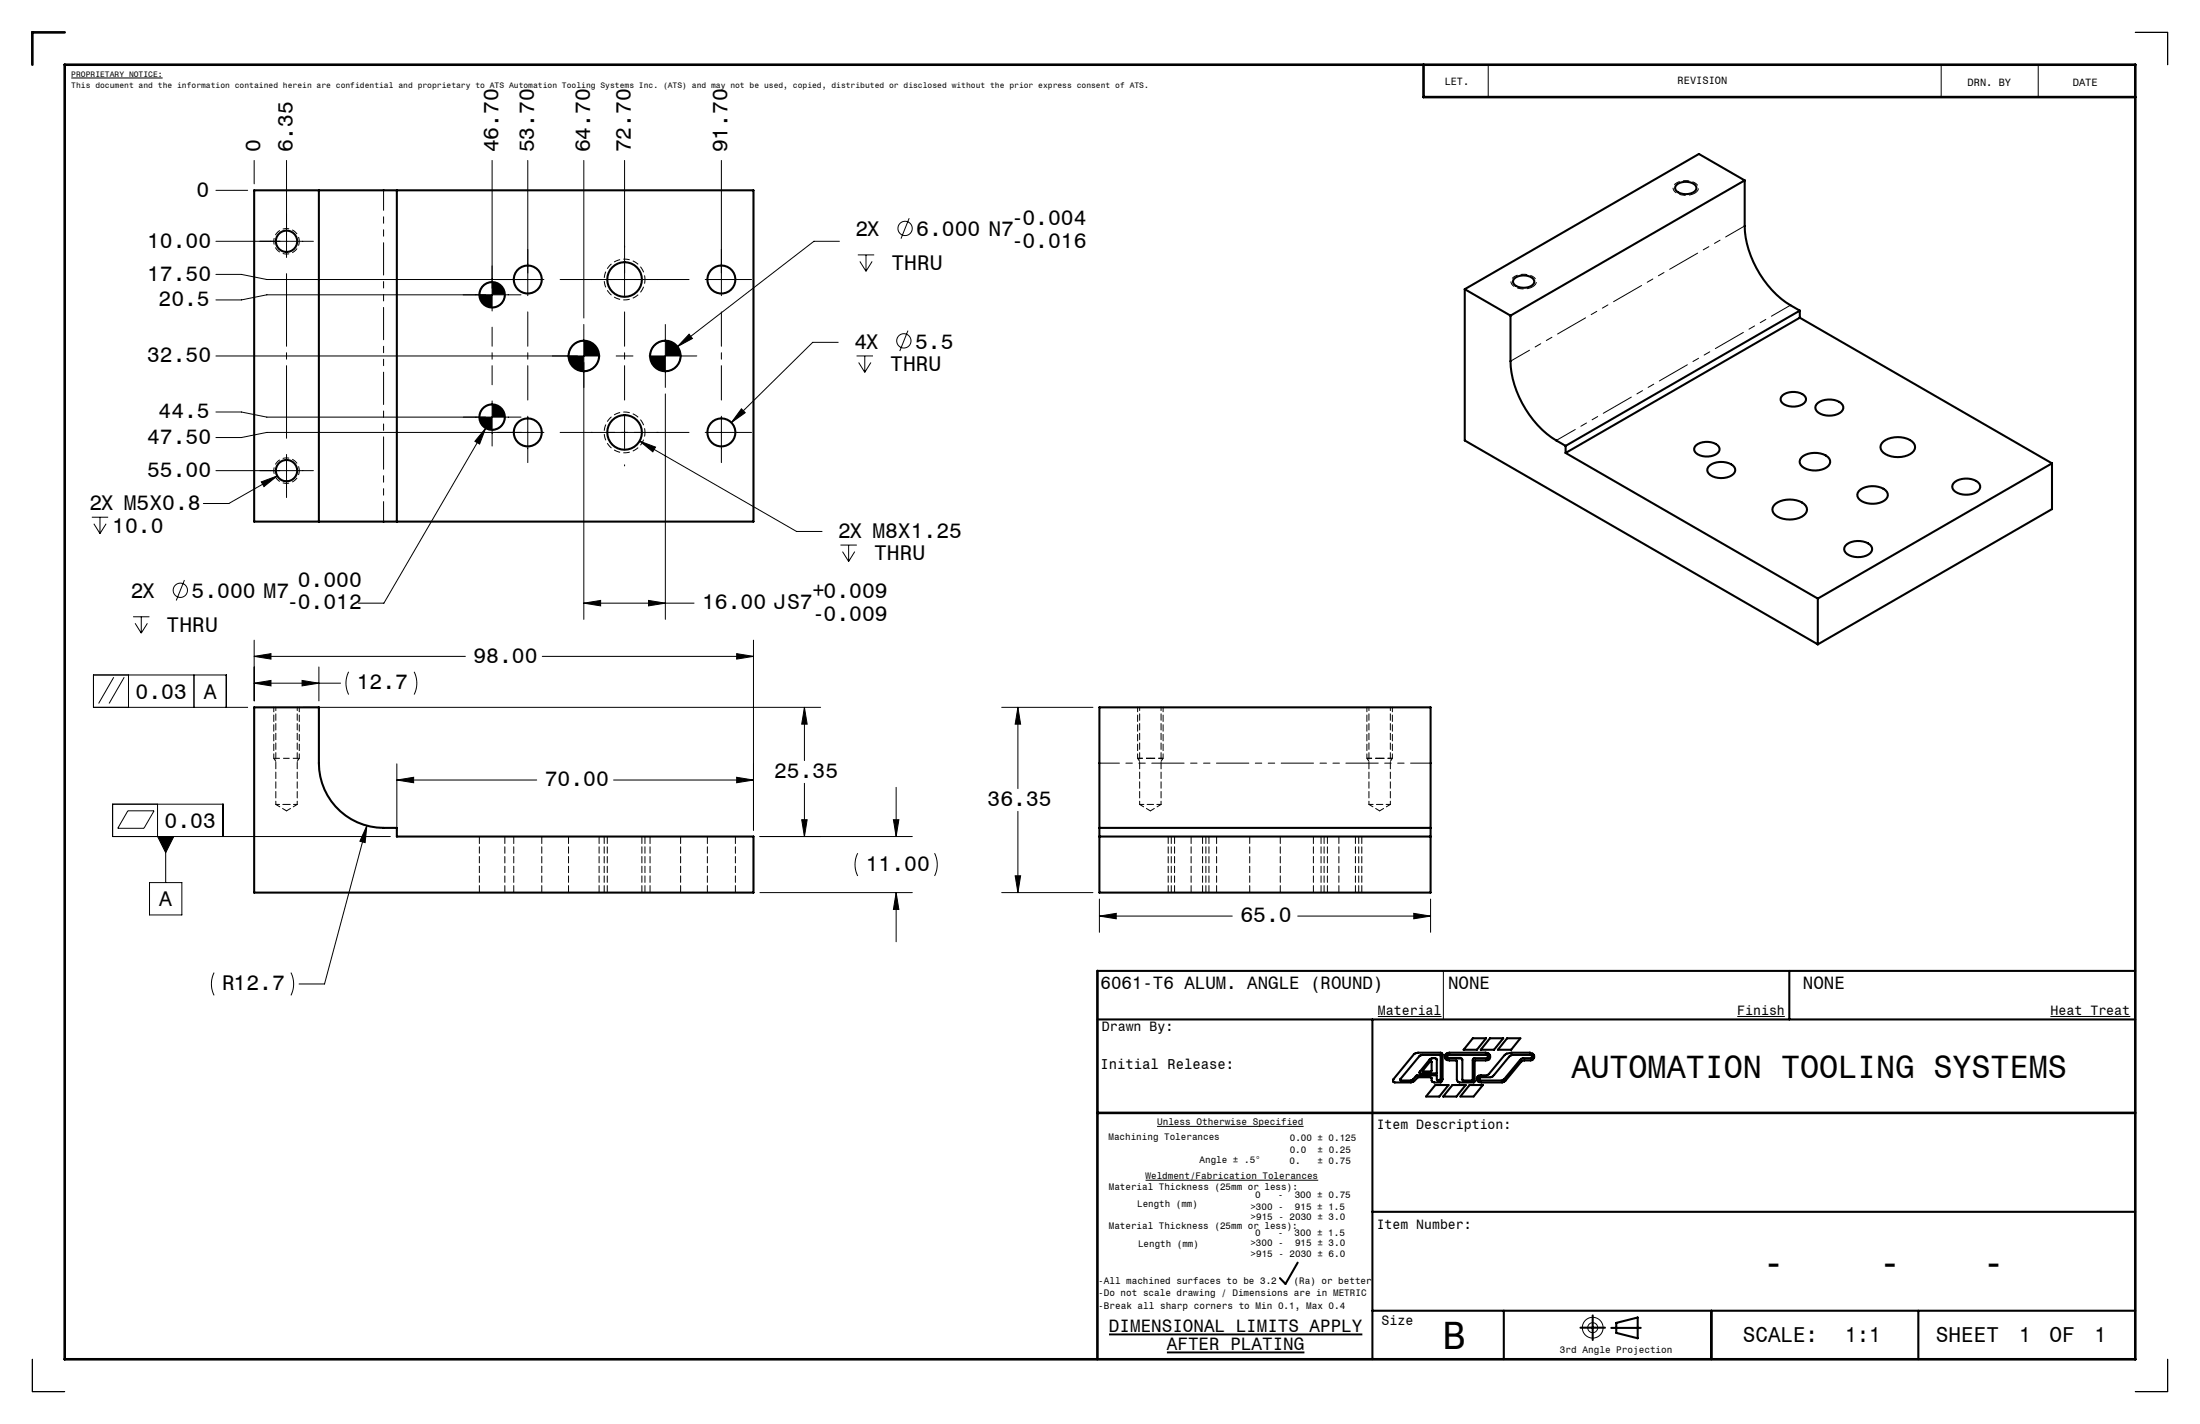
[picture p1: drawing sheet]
<svg xmlns="http://www.w3.org/2000/svg" width="432mm" height="279mm" viewBox="0 0 432 279" stroke-linecap="round" stroke-linejoin="round" font-family="sans-serif">
<g fill="none" stroke="#000" stroke-width=".2">
<path d="M12.7 6.4h-6.3v6.3M14 15.3h17.9M279.4 12.7v6.4h139.7M292.1 12.7v6.4M381 12.7v6.4M400 12.7v6.4M419.1 6.4h6.3v6.3M42.4 37.3h6.2M49.9 31.5v4.6M56.2 31.5v19M96.6 31.5v29.5M103.6 31.5v26.5"/>
<path d="M114.6 31.5v30.9M122.6 31.5v26.5M141.6 31.5v26.5M42.4 47.3h19.1M42.4 53.8h5l5 1h54.4M96.6 55.3a2.5 2.5 0 0 0-2.5 2.5M99.1 57.8a2.5 2.5 0 0 1-2.5 2.5M102.3 57.8h-49.9l-5 1h-5M116 54.8h.2M119.4 54.8h6.4M128.9 54.8h.3M138.4 54.8h9.1"/>
<path d="M164.8 47.3h-5l-26.8 20.7M168.4 50h3.2M168.8 51.3l1.2 1.9M170 50v3.2M171.2 51.3l-1.2 1.9M178.4 42.8l-1.6 4M42.4 69.8h75.4M96.6 78.7v8.8M96.6 79.3a2.5 2.5 0 0 0-2.5 2.5M114.6 63.7v57.8M114.6 66.8a3 3 0 0 0-3 3M117.6 69.8a3 3 0 0 1-3 3"/>
<path d="M127.4 69.8h9.4M130.6 63.7v12.3M130.6 66.8a3 3 0 0 0-3 3M130.6 77.3v44.2M133.6 69.8a3 3 0 0 1-3 3M135.2 65.6l.7 .8-2.9 1.6zM164.5 67.2h-5l-16 15.7M168.1 69.8h3.2M168.5 71.1l1.2 2M169.7 69.8v3.3M170.9 71.1l-1.2 2M178.2 64.9l-1.6 4"/>
<path d="M42.4 80.8h5l5 1h49.9M51.3 94.6l3.1-1.2-2.6 2.1zM54.4 93.4l-9.5 5.4h-5M56.2 89.2v8.4M61.5 92.3h-19.1M95.3 84l-1.2 3.1-.9-.5zM95.3 84l-20 34.3h-5M99.1 81.8a2.5 2.5 0 0 1-2.5 2.5M103.6 81.7v9.1M106.8 84.8h-54.4l-5 1h-5M116 84.8h.2M119.4 84.8h6.4"/>
<path d="M122.6 81.7v6.3M122.6 91.2v.2M125.5 86.5l3.2 1.2-.6 1zM125.5 86.5l30.8 17.8h5M128.9 84.8h.3M138.4 84.8h9.1M141.6 81.7v9.1M145.5 80.2l.8 .8-2.8 1.9zM18 101.5h3.2M18.4 102.8l1.2 1.9M19.6 101.5v3.2M20.8 102.8l-1.2 1.9"/>
<path d="M36.2 113.8l-1.6 4M114.6 118.3l3.3-.5v1.1zM114.6 118.3h21.6M127.3 117.8l3.3 .5-3.3 .6zM165 106.9h3.2M165.4 108.2l1.2 2M166.6 106.9v3.3M167.8 108.2l-1.2 2M22.3 132.9l-2.9 5.1M24.4 132.9l-3 5.1M25.2 132.4v6.4M26.1 121h3.2"/>
<path d="M26.5 122.3l1.2 1.9M27.7 121v3.2M28.9 122.3l-1.2 1.9M38.1 132.4v6.4M44.4 138.8v-6.4h-26.1v6.4h30.3M49.9 128.8l3.3-.5v1zM49.9 134l3.3-.5v1.1zM49.9 125.6v11.9M49.9 128.8h41.4M49.9 134h16.9M59.3 133.5l3.3 .5-3.3 .6zM59.6 138.8h101.5"/>
<path d="M62.6 130.9v6.6M68.4 131.8a5 5 0 0 0 0 4.5M81.3 131.8a5 5 0 0 1 0 4.5M106.4 128.8h41.5M144.6 128.3l3.3 .5-3.3 .5zM147.9 125.6v37.3M157.9 138.8l.5 3.3h-1zM157.9 138.8v10.4M196.6 138.8h17.9M199.8 138.8l.5 3.3h-1zM199.8 138.8v15.9M25.1 159.1h5.1l-1.9 3.4h-5.2z"/>
<path d="M30.9 157.8v6.3M77.9 153l3.3-.5v1.1zM77.9 149.9v13M77.9 153h27.4M120.4 153h27.5M144.6 152.5l3.3 .5-3.3 .6zM157.9 153.7v10.4M175.9 154.5v9.6M199.8 159.2v15.9M29.3 173.2h6.4v6.3h-6.4zM30.9 164.1h3.2l-1.6 3.2zM32.5 164.1v9.1"/>
<path d="M43.8 164.1v-6.3h-21.7v6.3h54.5M72 162l-.3 3.3-1.1-.2zM72 162l-8.3 31.1h-5M149.2 164.1h29.9M149.2 175.1h29.9M157.4 160.8h1l-.5 3.3zM168.3 167.4a5 5 0 0 0 0 4.5M175.4 160.8h1l-.5 3.3zM175.9 175.1l.5 3.3h-1zM175.9 175.1v9.7M183.4 167.4a5 5 0 0 1 0 4.5M196.6 175.1h17.9"/>
<path d="M199.3 171.8h1l-.5 3.3zM215.8 179.7l3.3-.5v1.1zM215.8 176.4v6.5M215.8 179.7h26.1M254.7 179.7h26.1M277.5 179.2l3.3 .5-3.3 .6zM280.8 176.4v6.5M42 190.8a5 5 0 0 0 0 4.5M57.1 190.8a5 5 0 0 1 0 4.5M270.4 199.4h12.5M283.3 190.5v9.5M341 199.4h9.3"/>
<path d="M402.4 199.4h15.7M224.8 231.6h33.9M227.1 221h28.8M6.4 266.7v6.4h6.3M425.4 266.7v6.4h-6.3"/>
<circle cx="177.6" cy="44.8" r="1.4"/>
<circle cx="177.4" cy="66.9" r="1.4"/>
<circle cx="35.4" cy="115.8" r="1.4"/>
<circle cx="312.6" cy="260.5" r="2.04"/>
<circle cx="312.6" cy="260.5" r=".98"/>
</g>
<path d="M217.7 261.8h49.7M229 265.4h27" fill="none" stroke="#000" stroke-width=".38"/>
<path d="M332.6 37.9a3.5 3.5 0 0 1-4.1-.5 1.23 1.23 0 0 1 1-1.7 3.4 3.4 0 0 1 3.7 .7 1.04 1.04 0 0 1-.6 1.5M300.8 56.3a3.5 3.5 0 0 1-4.1-.6 1.23 1.23 0 0 1 1-1.7 3.4 3.4 0 0 1 3.7 .8 1.04 1.04 0 0 1-.6 1.5M58.7 148.8h-5" fill="none" stroke="#000" stroke-width=".2" stroke-dasharray="1.3 .6" stroke-dashoffset=".1" stroke-linecap="butt"/>
<path d="M58.7 47.3a2.5 2.5 0 0 0-3.6-2.2 2.5 2.5 0 0 0-.2 4.3 2.5 2.5 0 0 0 3.8-1.8v-.3M58.7 92.3a2.5 2.5 0 0 0-3.6-2.2 2.5 2.5 0 0 0-.2 4.3 2.5 2.5 0 0 0 3.8-1.8v-.3" fill="none" stroke="#000" stroke-width=".2" stroke-dasharray="1.3 .6" stroke-dashoffset=".4" stroke-linecap="butt"/>
<path d="M225.2 148.8h-1.9M270.2 148.8h-1.9" fill="none" stroke="#000" stroke-width=".2" stroke-dasharray="1.3 .6" stroke-dashoffset="1" stroke-linecap="butt"/>
<path d="M228.3 148.8h-2.5M273.3 148.8h-2.5" fill="none" stroke="#000" stroke-width=".2" stroke-dasharray="1.3 .6" stroke-dashoffset=".3" stroke-linecap="butt"/>
<path d="M126.6 54.8a4 4 0 0 0-5.9-3.5 4 4 0 0 0-.3 6.9 4 4 0 0 0 6.2-3.1v-.3M126.6 84.8a4 4 0 0 0-5.9-3.5 4 4 0 0 0-.3 6.9 4 4 0 0 0 6.2-3.1v-.3" fill="none" stroke="#000" stroke-width=".2" stroke-dasharray="1.3 .6" stroke-dashoffset=".5" stroke-linecap="butt"/>
<g fill="none" stroke="#000" stroke-width=".2" stroke-dasharray="1.3 .6" stroke-dashoffset=".4">
<path d="M53.7 138.8v10M223.3 138.8v10M268.3 138.8v10M53.7 148.8l.4 .6M54.1 157.8l2.1 1.3M56.2 159.1l2.1-1.3M58.3 149.4l.4-.6M58.7 148.8v-10M223.3 148.8l.4 .6M223.7 157.8h4.2M223.7 157.8l2.1 1.3M225.8 159.1l2.1-1.3"/>
<path d="M227.9 149.4l.4-.6M228.3 148.8v-10M268.3 148.8l.4 .6M268.7 157.8h4.2M268.7 157.8l2.1 1.3M270.8 159.1l2.1-1.3M272.9 149.4l.4-.6M273.3 148.8v-10"/>
</g>
<path d="M58.7 148.8h.1M225.8 148.8h-.6M270.8 148.8h-.6" fill="none" stroke="#000" stroke-width=".2" stroke-dasharray="1.3 .6"/>
<g fill="none" stroke="#000" stroke-width=".2" stroke-dasharray="1.3 .6" stroke-dashoffset="-.1">
<path d="M94.1 164.1v11M99.1 175.1v-11M100.8 164.1v11M106.3 175.1v-11M111.6 164.1v11M117.6 175.1v-11M118.6 164.1v11M119.2 164.1v11M126 175.1v-11M126.6 175.1v-11M127.6 164.1v11M133.6 175.1v-11"/>
<path d="M138.8 164.1v11M144.3 175.1v-11M229.3 164.1v11M229.9 164.1v11M230.5 164.1v11M233.8 164.1v11M236 175.1v-11M236.7 175.1v-11M237.3 175.1v-11M238.8 175.1v-11M245.3 164.1v11M251.3 175.1v-11"/>
<path d="M257.8 164.1v11M259.3 164.1v11M259.9 164.1v11M260.5 164.1v11M262.8 175.1v-11M266 175.1v-11M266.7 175.1v-11M267.3 175.1v-11"/>
</g>
<path d="M56.2 53.7v32.3" fill="none" stroke="#000" stroke-width=".2" stroke-dasharray="15.2 1.3 1.3 1.3" stroke-dashoffset="1"/>
<path d="M103.6 61.2v17.3M122.6 61.2v17.3M141.6 61.2v17.3" fill="none" stroke="#000" stroke-width=".2" stroke-dasharray="15.2 1.3 1.3 1.3" stroke-dashoffset="8.5"/>
<path d="M109.9 54.8h25.3M109.9 84.8h25.3" fill="none" stroke="#000" stroke-width=".2" stroke-dasharray="15.2 1.3 1.3 1.3" stroke-dashoffset="4.5"/>
<path d="M96.6 64.2v11.3" fill="none" stroke="#000" stroke-width=".2" stroke-dasharray="15.2 1.3 1.3 1.3" stroke-dashoffset="11.5"/>
<path d="M120.9 69.8h3.3" fill="none" stroke="#000" stroke-width=".2" stroke-dasharray="15.2 1.3 1.3 1.3"/>
<g fill="none" stroke="#000" stroke-width=".41">
<path d="M62.6 37.3h85.3v65h-85.3M62.6 37.3v65M62.6 37.3h-12.7v65h12.7M77.9 37.3v65M329 36.3a2.94 2.94 0 0 1 3.8 .1 1.06 1.06 0 0 1-1 1.6 2.8 2.8 0 0 1-2.9-.8l-.1-.6zM342.4 35.4v8.9a19.8 19.8 0 0 0 10.9 16.7M342.4 35.4l-45.9 26.5M342.4 35.4l-8.9-5.2-46 26.5M287.5 56.7v29.7l69.3 40M287.5 56.7l9 5.2M297.2 54.7a2.94 2.94 0 0 1 3.8 .1 1.06 1.06 0 0 1-1 1.5 2.8 2.8 0 0 1-3-.7v-.3zM296.5 61.9v9a19.8 19.8 0 0 0 10.8 16.6"/>
<path d="M349.9 77.6a3.5 3.5 0 0 1 4.4 .3 1.23 1.23 0 0 1-1 1.7 3.4 3.4 0 0 1-3.7-.8 .94 .94 0 0 1 .3-1.2zM353.3 62.3l-46 26.6M353.3 62.3l49.4 28.6M353.3 61l-46 26.5M353.3 61v1.3M356.8 79a3.9 3.9 0 0 1 4.8 .4 1.29 1.29 0 0 1-.9 1.9 4 4 0 0 1-4.1-.6 1.06 1.06 0 0 1 .2-1.7zM307.3 88.9l49.5 28.5M307.3 87.5v1.4M332.9 87.4a3.5 3.5 0 0 1 4.5 .3 1.23 1.23 0 0 1-1.1 1.7 3.4 3.4 0 0 1-3.7-.8 .94 .94 0 0 1 .3-1.2zM335.6 91.3a3.8 3.8 0 0 1 4.8 .4 1.29 1.29 0 0 1-1 1.8 4 4 0 0 1-4-.6 1.06 1.06 0 0 1 .2-1.6zM348.4 98.9a4.8 4.8 0 0 1 6 .3 1.43 1.43 0 0 1-.7 2.2 4.8 4.8 0 0 1-5.6-.7 1.28 1.28 0 0 1 .3-1.8zM353.5 89.8a4.2 4.2 0 0 1 5.5 .2 1.35 1.35 0 0 1-.9 1.9 4.3 4.3 0 0 1-4.7-.7 1.09 1.09 0 0 1 .1-1.4z"/>
<path d="M364.9 96.3a4.2 4.2 0 0 1 5.4 .2 1.35 1.35 0 0 1-.9 2 4.3 4.3 0 0 1-4.7-.8 1.09 1.09 0 0 1 .2-1.4zM369.7 86.6a4.8 4.8 0 0 1 5.9 .4 1.43 1.43 0 0 1-.7 2.1 4.8 4.8 0 0 1-5.6-.6 1.28 1.28 0 0 1 .4-1.9zM383.7 94.6a3.9 3.9 0 0 1 4.8 .3 1.29 1.29 0 0 1-1 1.9 4 4 0 0 1-4-.6 1.06 1.06 0 0 1 .2-1.6zM402.7 90.9v9l-45.9 26.5M402.7 90.9l-45.9 26.5M356.8 117.4v9M362.5 106.8a3.9 3.9 0 0 1 4.8 .4 1.29 1.29 0 0 1-1 1.8 4 4 0 0 1-4.1-.6 1.06 1.06 0 0 1 .3-1.6zM49.9 138.8h12.7v10.9a12.7 12.7 0 0 0 12.7 12.7h2.6v1.7h70v11h-98zM215.8 162.4v-23.6h65v23.6M215.8 164.1h65M215.8 162.4h65M215.8 162.4v12.7h65v-12.7"/>
<path d="M215.4 190.5h203.7M351.2 190.5v9.5M215.4 200h203.7M269.4 200v66.7M277.6 206.8l.7-.3h4.5l.2 .2 .1 .2v4.8l-.3 .7-1.7-.1-.1-.8-.3-.1h-2.4l-.7 .7-.7 .3-3.4-.1v-.6zM278.6 207.2l.6-.2 3.5 .1v4.8l-.2 .1-.4-.1-.1-.9h-3.8l-1.3 1-2.1-.1 .1-.2zM280.6 208.4l.4-.1v1.8l-.1 .1h-1.6v-.2zM280.6 207.9a.99 .99 0 0 1 1.4 0v2.7l-3.4-.1 .1-.3zM281.7 212.9h2.6l-1.8 2.2h-2.6zM283.7 206.9l.8-.4h7.1a.77 .77 0 0 1 .9 .8 .77 .77 0 0 1-.9 .8h-2l-.2 .1v3.9l-.2 .3h-2.8l-.3-.1-.2-.5v-3.6l-.1-.1h-1.3a.77 .77 0 0 1-.9-.9zM284.2 207.6l-.2-.4 .3-.2 7.6 .1a.34 .34 0 0 1-.1 .5h-2.4l-.3 .1v4.1l-.2 .2-1.8-.1-.1-4-.3-.3M285.1 212.9h2.6l-1.8 2.2h-2.6z"/>
<path d="M288.4 212.9h2.6l-1.8 2.2h-2.6zM289.1 203.7h2.6l-1.8 2.3h-2.6zM290 211.2l.3-.1 1.8-.2 3.2-3.9 .4-.3 1-.2h3.6l.5 .2a.73 .73 0 0 1 .3 .8 .73 .73 0 0 1-.7 .6h-1.2l-.6 .2-3.4 4-.4 .1h-4a.79 .79 0 0 1-.9-.6zM290.4 211.5l.2-.1h1.9l.5-.2 3.5-4.1 .4-.1h3.5l.3 .2v.2l-.2 .2h-1.5l-.4 .1-3.6 4.2-.4 .1h-4l-.3-.2zM292.4 203.7h2.6l-1.8 2.3h-2.6zM295.8 203.7h2.6l-1.8 2.3h-2.6zM269.4 237.8h149.7M254.7 247.7l-2.4 4.2-1.1-1.1M269.4 257.2h149.7M295.2 257.2v9.5M312.6 258.1v4.8M317.2 259.6l4.2-1.1v4.1l-4.2-1.1z"/>
<path d="M335.9 257.2v9.5M376.5 257.2v9.5M310.2 260.5h4.8M316.3 260.5h5.7"/>
<circle cx="56.2" cy="47.3" r="2.1"/>
<circle cx="96.6" cy="57.8" r="2.5"/>
<circle cx="103.6" cy="54.8" r="2.75"/>
<circle cx="122.6" cy="54.8" r="3.4"/>
<circle cx="141.6" cy="54.8" r="2.75"/>
<circle cx="114.6" cy="69.8" r="3"/>
<circle cx="130.6" cy="69.8" r="3"/>
<circle cx="56.2" cy="92.3" r="2.1"/>
<circle cx="96.6" cy="81.8" r="2.5"/>
<circle cx="103.6" cy="84.8" r="2.75"/>
<circle cx="122.6" cy="84.8" r="3.4"/>
<circle cx="141.6" cy="84.8" r="2.75"/>
</g>
<path d="M12.7 12.7h406.4v254h-406.4zM12.7 6.4h-6.4v6.3M279.4 12.7v6.4h139.7M215.4 190.5v76.2M215.4 218.4h203.7M284.2 207.6h2.5" fill="none" stroke="#000" stroke-width=".51"/>
<g fill="#000">
<path d="M30.9 164.1h3.2l-1.6 3.2z"/>
<path d="M94.1 81.8a2.5 2.5 0 0 0 2.5 2.5v-2.5zM96.6 79.3v2.5h2.5a2.5 2.5 0 0 0-2.5-2.5zM94.1 57.8a2.5 2.5 0 0 0 2.5 2.5v-2.5zM96.6 55.3v2.5h2.5a2.5 2.5 0 0 0-2.5-2.5zM111.6 69.8a3 3 0 0 0 3 3v-3zM114.6 66.8v3h3a3 3 0 0 0-3-3zM127.6 69.8a3 3 0 0 0 3 3v-3zM130.6 66.8v3h3a3 3 0 0 0-3-3z"/>
<path d="M144.6 152.5l3.3 .5-3.3 .6zM77.9 153l3.3-.5v1.1zM49.9 128.8l3.3-.5v1zM144.6 128.3l3.3 .5-3.3 .5zM157.4 160.8h1l-.5 3.3zM157.9 138.8l.5 3.3h-1zM175.9 175.1l.5 3.3h-1zM175.4 160.8h1l-.5 3.3zM72 162l-1.4 3.1 1.1 .2zM49.9 134l3.3-.5v1.1zM59.3 133.5l3.3 .5-3.3 .6zM145.5 80.2l-2 2.7 2.8-1.9zM51.3 94.6l.5 .9 2.6-2.1zM125.5 86.5l2.6 2.2 .6-1zM135.2 65.6l-2.2 2.4 2.9-1.6zM95.3 84l-2.1 2.6 .9 .5zM114.6 118.3l3.3-.5v1.1zM127.3 117.8l3.3 .5-3.3 .6zM199.3 171.8h1l-.5 3.3zM199.8 138.8l.5 3.3h-1zM215.8 179.7l3.3-.5v1.1zM277.5 179.2l3.3 .5-3.3 .6z"/>
</g>
<path d="M54.1 157.8h2.1M56.2 157.8h2.1" fill="none" stroke="#000" stroke-width=".2" stroke-dasharray="1.3 .6" stroke-dashoffset=".5"/>
<path d="M54.1 138.8v19M223.7 138.8v19M268.7 138.8v19M58.3 157.8v-19M227.9 157.8v-19M272.9 157.8v-19" fill="none" stroke="#000" stroke-width=".2" stroke-dasharray="1.3 .6" stroke-dashoffset=".6"/>
<path d="M75.3 102.3v-65M215.8 149.7h65" fill="none" stroke="#000" stroke-width=".2" stroke-dasharray="6.3 1.3 1.3 1.3 1.3 1.3" stroke-dashoffset="2.4"/>
<path d="M296.5 70.9l45.9-26.6M305.5 86.4l45.9-26.5" fill="none" stroke="#000" stroke-width=".2" stroke-dasharray="6.3 1.3 1.3 1.3 1.3 1.3" stroke-dashoffset="2"/>
<g font-size="7.8">
<text x="345.8" y="250.3">-</text>
<text x="368.6" y="250.3">-</text>
<text x="389" y="250.3">-</text>
<text x="283.2" y="264.7">B</text>
</g>
<text font-size="6.3" x="308.4" y="211.5">AUTOMATION TOOLING SYSTEMS</text>
<g font-size="4.2">
<text x="51.1" y="29.9" transform="rotate(-90 51.1 29.9)">0</text>
<text x="57.5" y="29.9" transform="rotate(-90 57.5 29.9)">6.35</text>
<text x="97.8" y="29.9" transform="rotate(-90 97.8 29.9)">46.70</text>
<text x="104.8" y="29.9" transform="rotate(-90 104.8 29.9)">53.70</text>
<text x="115.8" y="29.9" transform="rotate(-90 115.8 29.9)">64.70</text>
<text x="123.8" y="29.9" transform="rotate(-90 123.8 29.9)">72.70</text>
<text x="142.8" y="29.9" transform="rotate(-90 142.8 29.9)">91.70</text>
<text x="38.6" y="38.6">0</text>
<text x="167.9" y="46.3">2X</text>
<text x="179.8" y="46.3">6.000 N7</text>
<text x="198.5" y="44.1">-0.004</text>
<text x="28.9" y="48.6">10.00</text>
<text x="175" y="53">THRU</text>
<text x="198.5" y="48.6">-0.016</text>
<text x="28.9" y="55.1">17.50</text>
<text x="31.1" y="60.1">20.5</text>
<text x="28.9" y="71.1">32.50</text>
<text x="167.7" y="68.4">4X</text>
<text x="179.6" y="68.4">5.5</text>
<text x="174.7" y="72.9">THRU</text>
<text x="31.1" y="82.1">44.5</text>
<text x="28.9" y="87.1">47.50</text>
<text x="28.9" y="93.6">55.00</text>
<text x="17.6" y="100">2X M5X0.8</text>
<text x="22" y="104.5">10.0</text>
<text x="164.5" y="105.5">2X M8X1.25</text>
<text x="171.5" y="110">THRU</text>
<text x="25.7" y="117.3">2X</text>
<text x="37.6" y="117.3">5.000 M7</text>
<text x="56.2" y="119.6">-0.012</text>
<text x="58.4" y="115.1">0.000</text>
<text x="137.8" y="119.6">16.00 JS7</text>
<text x="159.4" y="117.3">+0.009</text>
<text x="32.7" y="124">THRU</text>
<text x="159.4" y="121.8">-0.009</text>
<text x="92.9" y="130">98.00</text>
<text x="26.6" y="137.1">0.03</text>
<text x="40" y="137.1">A</text>
<text x="70" y="135.3">12.7</text>
<text x="106.9" y="154.3">70.00</text>
<text x="151.9" y="152.7">25.35</text>
<text x="193.8" y="158.2">36.35</text>
<text x="32.3" y="162.5">0.03</text>
<text x="169.9" y="170.9">11.00</text>
<text x="31.3" y="177.9">A</text>
<text x="243.4" y="181">65.0</text>
<text x="43.6" y="194.3">R12.7</text>
<text x="342.1" y="263.3">SCALE:</text>
<text x="362.2" y="263.3">1:1</text>
<text x="380" y="263.3">SHEET</text>
<text x="396.3" y="263.3">1</text>
<text x="402.3" y="263.3">OF</text>
<text x="411.1" y="263.3">1</text>
</g>
<g font-size="3.5">
<text x="216" y="194.1">6061-T6 ALUM. ANGLE (ROUND)</text>
<text x="284.2" y="194.1">NONE</text>
<text x="353.9" y="194.1">NONE</text>
<text x="217.7" y="261.4">DIMENSIONAL LIMITS APPLY</text>
<text x="229" y="264.9">AFTER PLATING</text>
</g>
<text font-size="2.8" x="216" y="209.7">Initial Release:</text>
<g font-size="2.7">
<text x="216.3" y="202.2">Drawn By:</text>
<text x="270.4" y="199.1">Material</text>
<text x="341" y="199.1">Finish</text>
<text x="402.4" y="199.1">Heat Treat</text>
<text x="270.2" y="221.5">Item Description:</text>
<text x="270.2" y="241.1">Item Number:</text>
<text x="271.1" y="260.1">Size</text>
</g>
<g font-size="2.1">
<text x="283.6" y="16.6">LET.</text>
<text x="329.3" y="16.5">REVISION</text>
<text x="386.2" y="17">DRN. BY</text>
<text x="406.8" y="16.8">DATE</text>
</g>
<g font-size="1.9">
<text x="227.1" y="220.8">Unless Otherwise Specified</text>
<text x="217.6" y="223.8">Machining Tolerances</text>
<text x="253.1" y="226.2">0.0</text>
<text x="253.2" y="223.9">0.00 ± 0.125</text>
<text x="258.6" y="226.2">± 0.25</text>
<text x="217.6" y="233.5">Material Thickness (25mm or less):</text>
<text x="224.8" y="231.3">Weldment/Fabrication Tolerances</text>
<text x="235.5" y="228.2">Angle ± .5°</text>
<text x="253.1" y="228.3">0.</text>
<text x="258.6" y="228.3">± 0.75</text>
<text x="223.2" y="236.9">Length (mm)</text>
<text x="245.4" y="237.3">&gt;300 -</text>
<text x="245.4" y="239.4">&gt;915 - 2030 ± 3.0</text>
<text x="246.4" y="235">0</text>
<text x="250.8" y="235">-</text>
<text x="254.1" y="235">300 ± 0.75</text>
<text x="254.2" y="237.3">915 ± 1.5</text>
<text x="217.6" y="241.1">Material Thickness (25mm or less):</text>
<text x="223.4" y="244.7">Length (mm)</text>
<text x="245.4" y="244.5">&gt;300 -</text>
<text x="246.4" y="242.5">0</text>
<text x="250.8" y="242.5">-</text>
<text x="254.1" y="242.5">300 ± 1.5</text>
<text x="254.2" y="244.5">915 ± 3.0</text>
<text x="215.6" y="251.9">-All machined surfaces to be 3.2</text>
<text x="245.4" y="246.6">&gt;915 - 2030 ± 6.0</text>
<text x="253.9" y="251.9">(Ra) or better</text>
<text x="215.6" y="254.3">-Do not scale drawing / Dimensions are in METRIC</text>
<text x="215.6" y="256.8">-Break all sharp corners to Min 0.1, Max 0.4</text>
<text x="306.2" y="265.4">3rd Angle Projection</text>
</g>
<g font-size="1.6">
<text x="14" y="15.1">PROPRIETARY NOTICE:</text>
<text x="14" y="17.3">This document and the information contained herein are confidential and proprietary to ATS Automation Tooling Systems Inc. (ATS) and may not be used, copied, distributed or disclosed without the prior express consent of ATS.</text>
</g>
</svg>
